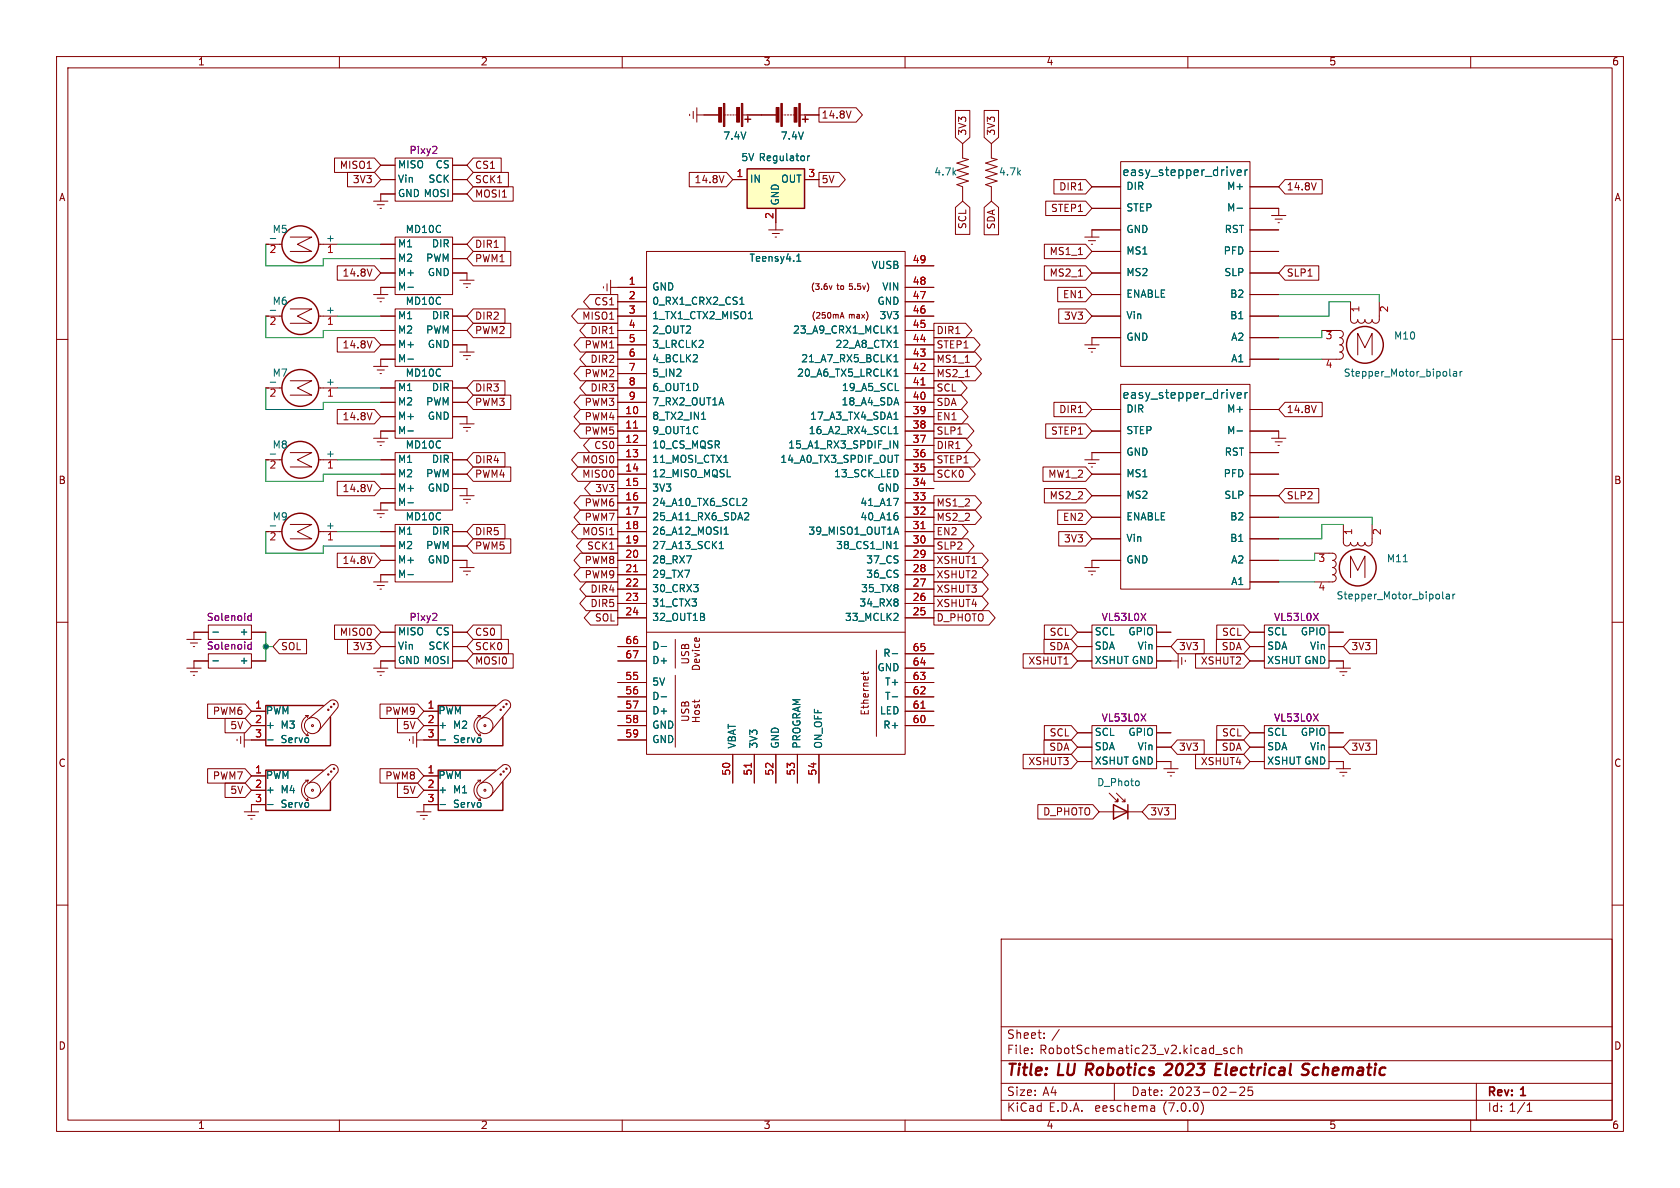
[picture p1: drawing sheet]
<svg xmlns="http://www.w3.org/2000/svg" width="297mm" height="210mm" viewBox="0 0 297 210" stroke-linecap="round" stroke-linejoin="round" font-family="sans-serif">
<g fill="none" stroke="#840000" stroke-width=".18">
<path d="M10 10h277v190h-277zM12 12h273v186h-273zM60 10v2M110 10v2M122.6 19.7v1.3M123.2 19.1v2.5M144.8 19h6.6l1.1 1.3-1.1 1.3h-6.6zM160 10v2M168.9 19.5h2.6v4.8l-1.3 1.1-1.3-1.1zM174 19.5h2.5v4.8l-1.2 1.1-1.3-1.1zM210 10v2M260 10v2"/>
<path d="M59.1 27.9h7.1l1.1 1.3-1.1 1.3h-7.1zM61.4 30.5h4.8l1.1 1.3-1.1 1.2h-4.8zM66 35.6h2.6M66.7 36.2h1.2M67.2 36.8h.2M67.3 31.8h2.5M67.3 29.2h2.5M69.8 27.9h10.2v7.7h-10.2zM69.8 34.3h-2.5v1.3M80 31.8h2.5M80 29.2h2.5M80 34.3h2.5"/>
<path d="M83.7 27.9h4.9v2.6h-4.9l-1.2-1.3zM83.7 30.5h6.2v2.5h-6.2l-1.2-1.2zM83.7 33h7v2.6h-7l-1.2-1.3zM121.9 30.5h6.5l1.1 1.3-1.1 1.2h-6.5zM121.9 20.2v.2M123.2 20.3h3.8M128 31l-.4 1.3M128 20.3h.3M128.5 20.3h.3M129 20.3h.3M129.5 31.8h2.6M129.5 20.3h.3"/>
<path d="M130 20.3h.3M131.3 20.3h5.9M137.2 36.8v3.8M138.2 20.3h.2M138.7 20.3h.2M139.2 20.3h.2M139.7 20.3h.3M140.2 20.3h.3M141.5 20.3h3.3M142.2 31.8h2.6M144.8 30.5h3.5l1.1 1.3-1.1 1.2h-3.5zM168.9 36.7l1.3-1.1 1.3 1.1v4.7h-2.6z"/>
<path d="M170.2 25.4v2.5l1 .3-2 .6 2 .7-2 .6 2 .6-2 .7 2 .6-2 .6 1 .4v2.6M174 36.7l1.3-1.1 1.2 1.1v4.8h-2.5zM175.3 25.4v2.5l1 .3-2.1 .6 2.1 .7-2.1 .6 2.1 .6-2.1 .7 2.1 .6-2.1 .6 1.1 .4v2.6M184.9 35.6h7l1.1 1.2-1.1 1.3h-7zM186.3 31.7h5.6l1.1 1.3-1.1 1.3h-5.6zM193 36.8h5.1M193 33h5.1M198.1 28.6h22.9v36.2h-22.9zM221 36.8h5.1v1.3M221 33h5.1M224.8 38.1h2.5M225.4 38.7h1.3"/>
<path d="M225.9 39.4h.3M227.2 31.7h6.5v2.6h-6.5l-1.1-1.3zM10 60h2M47 55.9h2.8M47 43.2h2.8M51.3 54.6h3.8l-2.5 1.3 2.5 1.3h-3.8M51.3 41.9h3.8l-2.5 1.3 2.5 1.3h-3.8M56.3 55.9h3.4M56.3 43.2h3.4M59.6 59.7h6.6l1.1 1.3-1.1 1.2h-6.6zM59.6 47h6.6l1.1 1.3-1.1 1.2h-6.6zM65.8 47.5l-.5 1.3"/>
<path d="M66 52.1h2.6M66.7 52.7h1.2M67.2 53.3h.2M67.3 58.4h2.5M67.3 55.9h2.5M67.3 43.2h2.5M67.3 48.3h2.5M67.3 45.7h2.5M69.8 41.9h10.2v10.2h-10.2zM69.8 54.6h10.2v10.2h-10.2zM69.8 50.8h-2.5v1.3M80 58.4h2.5"/>
<path d="M80 55.9h2.5M80 48.3h2.5v1.2M80 43.2h2.5M80 45.7h2.5M81.3 49.5h2.5M81.9 50.2h1.3M82.4 50.8h.3M83.7 41.9h5.6v2.6h-5.6l-1.2-1.3zM83.7 54.6h5.6v2.6h-5.6l-1.2-1.3zM83.7 57.1h6.6v2.6h-6.6l-1.2-1.3zM83.7 44.4h6.6v2.6h-6.6l-1.2-1.3zM102.2 54.6h7v2.6h-7l-1.2-1.3z"/>
<path d="M102.6 59.7h6.6v2.5h-6.6l-1.1-1.2zM103.6 57.1h5.6v2.6h-5.6l-1.1-1.3zM104.3 52.1h4.9v2.5h-4.9l-1.1-1.3zM106.7 50.7v.2M107.3 50.2v1.2M107.9 50.8h6.4M107.9 49.5v2.6M109.2 58.4h5.1M109.2 55.9h5.1M109.2 53.3h5.1M114.3 44.5h45.7v88.9h-45.7zM135.9 40.6h2.5"/>
<path d="M136.5 41.3h1.3M137 41.9h.3M147.1 50.5l-.3 .7M148.5 56.3l.4-1.1 .3 1.1M148.6 56h.5M160 58.4h5.1M160 55.9h5.1M160 53.3h5.1M160 50.8h5.1M160 47h5.1M165.1 57.1h5.6l1.1 1.3-1.1 1.3h-5.6zM165.1 59.7h7.1l1.1 1.3-1.1 1.2h-7.1z"/>
<path d="M184.6 47h7.3l1.1 1.3-1.1 1.2h-7.3zM184.6 43.2h7.3l1.1 1.3-1.1 1.2h-7.3zM187 50.8h4.9l1.1 1.3-1.1 1.2h-4.9zM187.2 54.6h4.7l1.1 1.3-1.1 1.3h-4.7zM190.6 48.8h.8M190.6 45h.8M191.8 41.9h2.5M192.4 42.5h1.3M192.9 43.2h.3M193 55.9h5.1M193 52.1h5.1M193 44.5h5.1"/>
<path d="M193 48.3h5.1M198.1 40.6h-5.1v1.3M198.1 59.7h-5.1v1.3M221 55.9h5.1M221 40.6h5.1M221 59.7h5.1M221 52.1h5.1M221 44.5h5.1M221 48.3h5.1M227.2 47h5.9v2.5h-5.9l-1.1-1.2zM233.7 58.4h3.2a.64 .64 0 0 1 .6 .7 .64 .64 0 0 1-.6 .6 .64 .64 0 0 1 .6 .6 .64 .64 0 0 1-.6 .7 .64 .64 0 0 1 .6 .6 .64 .64 0 0 1-.6 .6 .64 .64 0 0 1 .6 .7 .64 .64 0 0 1-.6 .6h-3.2M238.8 53.3v3.2a.64 .64 0 0 0 .6 .6 .64 .64 0 0 0 .6-.6 .64 .64 0 0 0 .7 .6 .64 .64 0 0 0 .6-.6 .64 .64 0 0 0 .6 .6 .64 .64 0 0 0 .7-.6 .64 .64 0 0 0 .6 .6 .64 .64 0 0 0 .6-.6v-3.2"/>
<path d="M285 60h2M47 68.6h2.8M51.3 67.3h3.8l-2.5 1.3 2.5 1.3h-3.8M56.3 68.6h3.4M59.6 72.4h6.6l1.1 1.3-1.1 1.2h-6.6zM65.8 60.2l-.5 1.3M65.8 72.9l-.5 1.3M66 77.5h2.6M66 64.8h2.6M66.7 78.1h1.2M66.7 65.4h1.2M67.2 78.7h.2"/>
<path d="M67.2 66h.2M67.3 73.7h2.5M67.3 71.1h2.5M67.3 68.6h2.5M67.3 61h2.5M69.8 67.3h10.2v10.2h-10.2zM69.8 76.2h-2.5v1.3M69.8 63.5h-2.5v1.3M80 73.7h2.5v1.2M80 71.1h2.5M80 68.6h2.5M80 61h2.5v1.2"/>
<path d="M81.3 62.2h2.5M81.3 74.9h2.5M81.9 62.9h1.3M81.9 75.6h1.3M82.4 76.2h.3M82.4 63.5h.3M83.7 69.8h6.6v2.6h-6.6l-1.2-1.3zM83.7 67.3h5.6v2.6h-5.6l-1.2-1.3zM102.6 72.4h6.6v2.5h-6.6l-1.1-1.2zM102.6 69.8h6.6v2.6h-6.6l-1.1-1.3zM102.6 74.9h6.6v2.6h-6.6l-1.1-1.3zM102.6 64.8h6.6v2.5h-6.6l-1.1-1.3z"/>
<path d="M103.6 67.3h5.6v2.6h-5.6l-1.1-1.3zM103.6 62.2h5.6v2.6h-5.6l-1.1-1.3zM104.3 77.5h4.9v2.5h-4.9l-1.1-1.3zM109.2 73.7h5.1M109.2 76.2h5.1M109.2 78.7h5.1M109.2 71.1h5.1M109.2 68.6h5.1M109.2 66h5.1M109.2 63.5h5.1M109.2 61h5.1M160 73.7h5.1"/>
<path d="M160 76.2h5.1M160 78.7h5.1M160 71.1h5.1M160 68.6h5.1M160 66h5.1M160 63.5h5.1M160 61h5.1M165.1 64.8h7.3l1.1 1.2-1.1 1.3h-7.3zM165.1 62.2h7.3l1.1 1.3-1.1 1.3h-7.3zM165.1 72.4h4.9l1.2 1.3-1.2 1.2h-4.9zM165.1 67.3h4.8l1.1 1.3-1.1 1.3h-4.8zM165.1 69.8h4.8l1.1 1.3-1.1 1.3h-4.8z"/>
<path d="M165.1 74.9h6l1.1 1.3-1.1 1.3h-6zM165.1 77.5h5.6l1.1 1.2-1.1 1.3h-5.6zM184.9 74.9h7l1.1 1.3-1.1 1.3h-7zM186.3 71.1h5.6l1.1 1.3-1.1 1.3h-5.6zM191.8 61h2.5M192.4 61.6h1.3M192.9 62.2h.3M193 76.2h5.1M193 72.4h5.1M198.1 67.9h22.9v36.2h-22.9zM221 76.2h5.1v1.3M221 63.5h5.1"/>
<path d="M221 72.4h5.1M224.8 77.5h2.5M225.4 78.1h1.3M225.9 78.7h.3M227.2 71.1h6.5v2.6h-6.5l-1.1-1.3zM240 62.7v-3.8l1.3 2.6 1.3-2.6v3.8M47 81.3h2.8M47 94h2.8M51.3 80h3.8l-2.5 1.3 2.5 1.3h-3.8M51.3 92.7h3.8l-2.5 1.3 2.5 1.3h-3.8M56.3 81.3h3.4M56.3 94h3.4"/>
<path d="M59.6 85.1h6.6l1.1 1.3-1.1 1.2h-6.6zM59.6 97.8h6.6l1.1 1.3-1.1 1.2h-6.6zM65.8 85.6l-.5 1.3M65.8 98.3l-.5 1.3M66 90.2h2.6M66.7 90.8h1.2M67.2 91.4h.2M67.3 81.3h2.5M67.3 83.8h2.5M67.3 86.4h2.5M67.3 94h2.5M67.3 96.5h2.5"/>
<path d="M67.3 99.1h2.5M69.8 80h10.2v10.2h-10.2zM69.8 92.7h10.2v10.2h-10.2zM69.8 88.9h-2.5v1.3M80 81.3h2.5M80 83.8h2.5M80 86.4h2.5v1.2M80 94h2.5M80 96.5h2.5M80 99.1h2.5v1.2M81.3 87.6h2.5M81.9 88.3h1.3"/>
<path d="M82.4 88.9h.3M83.7 82.5h6.6v2.6h-6.6l-1.2-1.3zM83.7 95.2h6.6v2.6h-6.6l-1.2-1.3zM83.7 92.7h5.6v2.6h-5.6l-1.2-1.3zM83.7 80h5.6v2.6h-5.6l-1.2-1.3zM102.2 80h7v2.6h-7l-1.2-1.3zM102.2 82.5h7v2.6h-7l-1.2-1.3zM102.2 92.7h7v2.6h-7l-1.2-1.3zM102.6 90.2h6.6v2.5h-6.6l-1.1-1.3zM102.6 87.6h6.6v2.6h-6.6l-1.1-1.3zM102.6 97.8h6.6v2.5h-6.6l-1.1-1.2zM103 95.2h6.2v2.6h-6.2l-1.1-1.3z"/>
<path d="M104.5 85.1h4.7v2.5h-4.7l-1.2-1.2zM109.2 81.3h5.1M109.2 83.8h5.1M109.2 86.4h5.1M109.2 88.9h5.1M109.2 91.4h5.1M109.2 94h5.1M109.2 96.5h5.1M109.2 99.1h5.1M160 81.3h5.1M160 83.8h5.1M160 86.4h5.1"/>
<path d="M160 88.9h5.1M160 91.4h5.1M160 94h5.1M160 96.5h5.1M160 99.1h5.1M165.1 90.2h7.3l1.1 1.2-1.1 1.3h-7.3zM165.1 92.7h4.9l1.2 1.3-1.2 1.3h-4.9zM165.1 95.2h6l1.1 1.3-1.1 1.3h-6zM165.1 97.8h8.5l1.1 1.3-1.1 1.2h-8.5zM165.1 82.5h6.2l1.1 1.3-1.1 1.3h-6.2zM165.1 80h7.1l1.1 1.3-1.1 1.3h-7.1zM165.1 87.6h7.3l1.1 1.3-1.1 1.3h-7.3z"/>
<path d="M184.4 82.5h7.5l1.1 1.3-1.1 1.3h-7.5zM184.6 86.4h7.3l1.1 1.2-1.1 1.3h-7.3zM187 90.2h4.9l1.1 1.2-1.1 1.3h-4.9zM187.2 94h4.7l1.1 1.3-1.1 1.2h-4.7zM191.8 81.3h2.5M192.4 81.9h1.3M192.9 82.6h.3M193 83.8h5.1M193 91.4h5.1M193 95.3h5.1M193 87.6h5.1M198.1 99.1h-5.1v1.2"/>
<path d="M198.1 80h-5.1v1.3M221 83.8h5.1M221 91.4h5.1M221 99.1h5.1M221 95.3h5.1M221 80h5.1M221 87.6h5.1M227.2 86.4h5.9v2.5h-5.9l-1.1-1.3zM232.4 97.8h3.2a.64 .64 0 0 1 .6 .6 .64 .64 0 0 1-.6 .7 .64 .64 0 0 1 .6 .6 .64 .64 0 0 1-.6 .6 .64 .64 0 0 1 .6 .7 .64 .64 0 0 1-.6 .6 .64 .64 0 0 1 .6 .6 .64 .64 0 0 1-.6 .7h-3.2M237.5 92.7v3.2a.64 .64 0 0 0 .6 .6 .64 .64 0 0 0 .7-.6 .64 .64 0 0 0 .6 .6 .64 .64 0 0 0 .6-.6 .64 .64 0 0 0 .7 .6 .64 .64 0 0 0 .6-.6 .64 .64 0 0 0 .6 .6 .64 .64 0 0 0 .7-.6v-3.2M10 110h2M33 118.1h2.6"/>
<path d="M33 113h2.6M33.7 118.7h1.2M33.7 113.7h1.2M34.2 119.4h.2M34.2 114.3h.2M36.8 110.5h7.6v2.5h-7.6zM36.8 115.6h7.6v2.5h-7.6zM36.8 111.8h-2.5v1.2M36.8 116.8h-2.5v1.3M44.4 116.8h2.6M44.4 111.8h2.6M49.4 113h4.8v2.6h-4.8l-1.1-1.3z"/>
<path d="M59.1 110.5h7.1l1.1 1.3-1.1 1.2h-7.1zM61.4 113h4.8l1.1 1.3-1.1 1.3h-4.8zM66 118.1h2.6M66 102.9h2.6M66.7 118.7h1.2M66.7 103.5h1.2M67.2 119.4h.2M67.2 104.1h.2M67.3 114.3h2.5M67.3 111.8h2.5M69.8 110.5h10.2v7.6h-10.2zM69.8 116.8h-2.5v1.3"/>
<path d="M69.8 101.6h-2.5v1.3M80 114.3h2.5M80 116.8h2.5M80 111.8h2.5M81.3 100.3h2.5M81.9 101h1.3M82.4 101.6h.3M83.7 115.6h7v2.5h-7l-1.2-1.3zM83.7 110.5h4.9v2.5h-4.9l-1.2-1.2zM83.7 113h6.2v2.6h-6.2l-1.2-1.3zM102.6 100.3h6.6v2.6h-6.6l-1.1-1.3zM103.6 102.9h5.6v2.5h-5.6l-1.1-1.3z"/>
<path d="M103.6 105.4h5.6v2.6h-5.6l-1.1-1.3zM104.4 107.9h4.8v2.6h-4.8l-1.1-1.3zM109.2 114.3h5.1M109.2 116.8h5.1M109.2 101.6h5.1M109.2 104.1h5.1M109.2 106.7h5.1M109.2 109.2h5.1M114.3 111.8h45.7M119.4 113v5.1M119.4 119.4v12.7M152.7 118.7v.5"/>
<path d="M153.5 118.7l-.2 .3h-1.1M154.9 114.9v15.3M160 118.1h5.1M160 101.6h5.1M160 104.1h5.1M160 106.7h5.1M160 109.2h5.1M160 115.6h5.1M165.1 105.4h8.5l1.1 1.3-1.1 1.3h-8.5zM165.1 100.3h8.5l1.1 1.3-1.1 1.3h-8.5zM165.1 102.9h8.5l1.1 1.2-1.1 1.3h-8.5zM165.1 107.9h9.7l1.1 1.3-1.1 1.3h-9.7z"/>
<path d="M180.9 115.6h8.5l1.1 1.2-1.1 1.3h-8.5zM184.6 113h4.8l1.1 1.3-1.1 1.3h-4.8zM184.6 110.5h4.8l1.1 1.3-1.1 1.2h-4.8zM190.5 114.3h2.5M190.5 116.8h2.5M190.5 111.8h2.5M191.8 100.3h2.5M192.4 101h1.3M192.9 101.6h.3M193 110.5h11.5v7.6h-11.5zM204.5 114.3h2.5M204.5 116.8h3.8"/>
<path d="M204.5 111.8h2.5M208.1 113h4.8v2.6h-4.8l-1.1-1.3zM208.3 115.6v2.5M208.9 116.2v1.3M209.5 116.7v.3M211.4 115.6h8.5l1.1 1.2-1.1 1.3h-8.5zM215 113h4.9l1.1 1.3-1.1 1.3h-4.9zM215.1 110.5h4.8l1.1 1.3-1.1 1.2h-4.8zM221 114.3h2.5M221 116.8h2.5M221 111.8h2.5M221 102.9h5.1"/>
<path d="M223.5 110.5h11.4v7.6h-11.4zM234.9 116.8h2.6v1.3M234.9 114.3h2.6M234.9 111.8h2.6M236.2 118.1h2.6M236.9 118.7h1.2M237.4 119.4h.2M238.6 113h4.8v2.6h-4.8l-1.1-1.3zM238.8 102.1v-3.8l1.2 2.5 1.3-2.5v3.8M285 110h2M36.7 124.5h6.6l1.1 1.2-1.1 1.3h-6.6zM36.7 135.9h6.6l1.1 1.3-1.1 1.2h-6.6z"/>
<path d="M39.8 127h3.5l1.1 1.3-1.1 1.2h-3.5zM39.8 138.4h3.5l1.1 1.3-1.1 1.3h-3.5zM41.9 130.7v.2M42.5 130.2v1.2M43.2 130.8h3.8M43.2 129.5v2.6M44.4 125.7h2.6M44.4 128.3h2.6M44.4 137.2h2.6M44.4 139.7h2.6M54 126.5h.5M54 137.9h.5"/>
<path d="M54.5 126.5a1.93 1.93 0 0 0-1.2 1.8 1.93 1.93 0 0 0 1.2 1.7l-.1-.3M54.5 137.9a1.93 1.93 0 0 0-1.2 1.8 1.93 1.93 0 0 0 1.2 1.8l-.1-.4M54.5 126.5l-.1 .4M54.5 137.9l-.1 .4M54.6 127l3.8-3.2a.94 .94 0 0 1 1.1 .2 .94 .94 0 0 1 .2 1.1l-3.4 4.2M54.6 138.4l3.8-3.1a.94 .94 0 0 1 1.1 .1 .94 .94 0 0 1 .2 1.1l-3.4 4.2M67.2 135.9h6.6l1.1 1.3-1.1 1.2h-6.6zM67.2 124.5h6.6l1.1 1.2-1.1 1.3h-6.6zM70.3 127h3.5l1.1 1.3-1.1 1.2h-3.5zM70.3 138.4h3.5l1.1 1.3-1.1 1.3h-3.5zM72.4 130.7v.2M73 130.2v1.2"/>
<path d="M73.7 130.8h3.8M73.7 129.5v2.6M74.9 125.7h2.6M74.9 128.3h2.6M74.9 137.2h2.6M74.9 139.7h2.6M84.5 126.5h.5M84.5 137.9h.5M85 137.9a1.93 1.93 0 0 0-1.2 1.8 1.93 1.93 0 0 0 1.2 1.8l-.2-.4M85 126.5a1.93 1.93 0 0 0-1.2 1.8 1.93 1.93 0 0 0 1.2 1.7l-.2-.3M85 137.9l-.2 .4M85 126.5l-.2 .4"/>
<path d="M85.1 138.4l3.8-3.1a.94 .94 0 0 1 1.1 .1 .94 .94 0 0 1 .2 1.1l-3.5 4.2M85.1 127l3.8-3.2a.94 .94 0 0 1 1.1 .2 .94 .94 0 0 1 .2 1.1l-3.5 4.2M109.2 125.7h5.1M109.2 128.3h5.1M109.2 130.8h5.1M109.2 120.7h5.1M109.2 123.2h5.1M129.5 133.4v5M133.3 133.4v5M137.2 133.4v5M141 133.4v5M144.8 133.4v5"/>
<path d="M160 125.7h5.1M160 128.3h5.1M160 120.7h5.1M160 123.2h5.1M180.9 133.3h8.5l1.1 1.3-1.1 1.3h-8.5zM184.6 130.8h4.8l1.1 1.3-1.1 1.3h-4.8zM184.6 128.3h4.8l1.1 1.2-1.1 1.3h-4.8zM190.5 134.6h2.5M190.5 129.5h2.5M190.5 132.1h2.5M193 128.3h11.5v7.6h-11.5zM204.5 134.6h2.5v1.3"/>
<path d="M204.5 129.5h2.5M204.5 132.1h2.5M205.7 135.9h2.6M206.4 136.5h1.2M206.9 137.2h.2M208.1 130.8h4.8v2.6h-4.8l-1.1-1.3zM211.4 133.3h8.5l1.1 1.3-1.1 1.3h-8.5zM215 130.8h4.9l1.1 1.3-1.1 1.3h-4.9zM215.1 128.3h4.8l1.1 1.2-1.1 1.3h-4.8zM221 134.6h2.5M221 129.5h2.5M221 132.1h2.5"/>
<path d="M223.5 128.3h11.4v7.6h-11.4zM234.9 134.6h2.6v1.3M234.9 129.5h2.6M234.9 132.1h2.6M236.2 135.9h2.6M236.9 136.5h1.2M237.4 137.2h.2M238.6 130.8h4.8v2.6h-4.8l-1.1-1.3zM10 160h2M43.2 143.5h2.5M43.8 144.1h1.3M44.3 144.8h.3"/>
<path d="M47 142.2h-2.6v1.3M73.7 143.5h2.5M74.3 144.1h1.3M74.8 144.8h.3M77.5 142.2h-2.6v1.3M183.5 142.2h9.7l1.1 1.3-1.1 1.3h-9.7zM194.3 143.5h7.6M196.1 140.2l1.5 1.5v-.5v.5h-.5M197.4 140.2l1.5 1.5v-.5M198.4 141.7h.5M203 142.2h4.8v2.6h-4.8l-1.1-1.3zM285 160h2"/>
<path d="M177 166h108v32h-108zM60 198v2M110 198v2M160 198v2M177 194.5h108M177 191.5h108M177 187.5h108M177 181.5h108M182.4 186.1v.2M182.4 185.3v.2M184.6 183.4v.2M184.6 182.6v.2"/>
<path d="M197 191.5v3M203.9 195.5l.2 .2v.8M204.1 196.4l-.5 .1M204.1 195.8l-.5 .1M210 198v2M212.4 194.8a1.74 1.74 0 0 1-.1 2.2M214.9 186.4h1.1M216.9 185.3h-.4l-.2 .2 .1 .2 .5 .1v.4h-.6M217.4 193.1h1.1M218.3 185.3h-.5l-.3 .2v.5l.2 .2h.6M218.9 185.4l.2-.1h.4v1M218.9 184.8v1.5"/>
<path d="M219.2 192.3l.6-.1 .2 .1v.3l-.9 1.1h.9M221.4 192.2h-.7l-.1 .7 .2-.2 .5 .1 .2 .2-.1 .5-.2 .2-.6-.2M260 198v2M261 191.5v6.5M270 196.5h.8M270 195.4l.4-.4v1.5"/>
<circle cx="55.2" cy="128.3" r=".18"/>
<circle cx="55.2" cy="139.7" r=".18"/>
<circle cx="55.2" cy="139.7" r="1.42"/>
<circle cx="55.2" cy="128.3" r="1.42"/>
<circle cx="58" cy="136.9" r=".13"/>
<circle cx="58" cy="125.5" r=".13"/>
<circle cx="58.5" cy="136.4" r=".13"/>
<circle cx="58.5" cy="125" r=".13"/>
<circle cx="59.1" cy="135.9" r=".13"/>
<circle cx="59.1" cy="124.5" r=".13"/>
<circle cx="85.7" cy="128.3" r=".18"/>
<circle cx="85.7" cy="139.7" r=".18"/>
<circle cx="85.7" cy="139.7" r="1.42"/>
<circle cx="85.7" cy="128.3" r="1.42"/>
<circle cx="88.5" cy="136.9" r=".13"/>
<circle cx="88.5" cy="125.5" r=".13"/>
<circle cx="89" cy="136.4" r=".13"/>
<circle cx="89" cy="125" r=".13"/>
<circle cx="89.5" cy="135.9" r=".13"/>
<circle cx="89.5" cy="124.5" r=".13"/>
</g>
<path d="M206.4 188l-.3 .2M207.1 188.9l-1.3 1.1h1.2M214.9 189h.7M216 188h-.9l-.3 2h1M230.3 188.6l.1 .3 .6 .2a.49 .49 0 0 1 .3 .5 .49 .49 0 0 1-.4 .4l-.8-.1M231.5 188.1a.85 .85 0 0 0-1.1 .1l-.1 .2" fill="none" stroke="#840000" stroke-width=".4"/>
<path d="M132.1 29.8h10.1v7h-10.1z" fill="#ffffc2" stroke="#ffffc2" stroke-width=".18"/>
<g fill="none" stroke="#840000" stroke-width=".25">
<path d="M131.7 21.1h1M132.1 29.8h10.1v7h-10.1zM132.2 20.6v1M141.9 21.1h1M142.4 20.6v1M57.1 124.7h-10.1v7.1h11.4v-5.1M57.1 136.1h-10.1v7.2h11.4v-5.1M87.6 136.1h-10.1v7.2h11.4v-5.1M87.6 124.7h-10.1v7.1h11.4v-5.1M196.8 142.2l2.6 1.3-2.6 1.3zM199.4 142.2v2.6"/>
<circle cx="53.1" cy="43.2" r="3.3"/>
<circle cx="53.1" cy="55.9" r="3.3"/>
<circle cx="53.1" cy="68.6" r="3.3"/>
<circle cx="241.3" cy="61" r="3.3"/>
<circle cx="53.1" cy="81.3" r="3.3"/>
<circle cx="53.1" cy="94" r="3.3"/>
<circle cx="240" cy="100.3" r="3.3"/>
</g>
<g fill="none" stroke="#006464" stroke-width=".18">
<path d="M142.8 27.6v.8M143.1 27.6l-.3 .2M218.7 36.8h1M218.7 30.5l.8-.1-.1-.3-.5-.1-.2 .2 .1 .8h.6M220.1 30v1M220.5 30l-.2 .1-.2 .2M47.8 54.9h.9M47.8 42.2h.9M72.1 50.8h1M130.8 53.8h.7M131 52.7l.2-.2v1.3M132.3 56.3h.7"/>
<path d="M140.8 46.2h.8M140.8 45.3l.4-.4v1.3M158 58l.4-.4v1.3M158 58.9h.8M47.8 67.6h.9M72.1 76.2h1M72.1 63.5h1M124 74.1h.8M158 77.9l.7 1.3v-1.3M158 74.1h.8M158 63.1l.4-.4v1.3M158 65.6l.4-.4v1.3"/>
<path d="M158 75.8l.4-.4v1.3M158 76.7h.8M158 66.5h.8M158 64h.8M158 61.4h.8M158.3 73l.1-.1v1.2M158.3 69h.6M218.7 76.2h1M218.7 69.9l.8-.1-.1-.3-.5-.1-.2 .2 .1 .7h.6M220.1 69.4v1M220.5 69.4l-.2 .1-.2 .2M256.3 65.2v1.1l.2 .2"/>
<path d="M257 65.7h.5v.8M257.5 66h-.4l-.2 .2 .2 .3 .4-.1M258.1 65.7v.8M258.5 65.7l-.4 .2M47.8 80.3h.9M47.8 93h.9M72.1 88.9h1M127.2 97h.7M127.2 96.1l.3-.4v1.3M128 81.7h.7M128 94.4h.7M128.1 93.5l.3-.3v1.2"/>
<path d="M131.5 88.1l.4 .1 .1 .3-.8 .9h.8M131.8 90.6l.4 .1 .2 .3-.8 .9h.8M158 88.1h.8l-.5 1.3M158 97h.8M158 96.1l.4-.4v1.3M158.2 94.1h.6M158.2 80.5h.7M158.4 90.6h.2M158.5 93.2l.4 1.2M158.5 91.1l.3 .3v.3l-.3 .2M37.6 111.7h1M37.6 116.8h1"/>
<path d="M72.1 101.6h1M116.9 114.3h1M157.7 115.6h1M158.6 108.5l.2 .2-.1 .3-.7 .7h.8M158.7 106v.3M158.7 106.5v.5M255 104.6v1.1l.2 .2M255.7 105.1h.5v.8M256.2 105.3l-.4 .1-.2 .2 .2 .3 .4-.1M256.9 105v.9M257.2 105l-.3 .3M47.3 130.8h1"/>
<path d="M77.8 130.8h1M116.9 123.2h1M157.7 123.2h1M201.3 138.1l.1 .2-.1 .5M47.3 142.2h1M77.8 142.2h1"/>
</g>
<g fill="none" stroke="#840084" stroke-width=".18">
<path d="M76.4 27.1h.8M77.2 26v.4M43.9 109.6l.2 .1 .3-.1M43.9 114.6l.2 .2 .3-.1M44.4 108.4v1.3M44.4 113.5v1.3M44.4 108.9l-.3-.1-.2 .2M44.4 114l-.3-.1-.2 .1M76.4 109.7h.8M77.2 108.5v.5M201.7 108.4l.9 1.3M202.6 108.4l-.9 1.3"/>
<path d="M232.2 108.4l.8 1.3M233 108.4l-.8 1.3M201.7 126.2l.9 1.3M202.6 126.2l-.9 1.3M232.2 126.2l.8 1.3M233 126.2l-.8 1.3"/>
</g>
<path d="M112 75.7h.7M162.8 68h.7M162.8 93.4h.7M112 101.1h.7M132.8 134.9v.7M162.8 125.2h.7" fill="none" stroke="#a90000" stroke-width=".18"/>
<g fill="#840000" stroke="#840000" stroke-width=".18">
<path d="M138 18.3h.3v4.1h-.3z"/>
<path d="M141.2 18.3h.3v4.1h-.3z"/>
<path d="M137.2 19h.5v2.6h-.5z"/>
<path d="M140.4 19h.5v2.6h-.5z"/>
<path d="M127.9 18.3h.2v4.1h-.2z"/>
<path d="M131.1 18.3h.2v4.1h-.2z"/>
<path d="M127.1 19h.5v2.6h-.5z"/>
<path d="M130.2 19h.5v2.6h-.5z"/>
</g>
<g fill="none" stroke="#009600" stroke-width=".18">
<path d="M47 55.9v3.8h10.1v-1.3h10.2M47 43.2v3.8h10.1v-1.3h10.2M59.7 55.9h7.6M59.7 43.2h7.6M226.1 52.1h17.7v1.2M233.7 58.4v1.3h-7.6M238.8 53.3h-3.9v2.6h-8.8M47 68.6v3.8h10.1v-1.3h10.2M59.7 68.6h7.6M226.1 63.5h7.6M47 81.3v3.8h10.1v-1.3h10.2M47 94v3.8h10.1v-1.3h10.2"/>
<path d="M59.7 81.3h7.6M59.7 94h7.6M226.1 91.4h16.5v1.3M232.4 97.8v1.3h-6.3M237.5 92.7h-3.8v2.6h-7.6M47 114.3h1.3M47 111.8v5M226.1 102.9h6.3"/>
</g>
<circle cx="47" cy="114.3" r=".46" fill="#009600" stroke="#009600" stroke-width=".18"/>
<g font-size="2.8" fill="#840000">
<text x="178" y="190.8">Title:</text>
<text x="187.1" y="190.8">LU Robotics</text>
<text x="207.3" y="190.8">2023</text>
<text x="216.7" y="190.8">Electrical</text>
<text x="232.7" y="190.8">Schematic</text>
</g>
<g font-size="2.1" fill="#006464">
<text x="198.4" y="31.4">easy_stepper_driver</text>
<text x="198.4" y="70.8">easy_stepper_driver</text>
</g>
<g font-size="2.1" fill="#840000">
<text x="178" y="183.9">Sheet:</text>
<text x="185.9" y="183.9">/</text>
<text x="178" y="186.6">File:</text>
<text x="183.8" y="186.6">RobotSchematic23_v2.kicad_sch</text>
<text x="178" y="196.8">KiCad</text>
<text x="178" y="194">Size:</text>
<text x="184.3" y="194">A4</text>
<text x="185.4" y="196.8">E.D.A.</text>
<text x="193.7" y="196.8">eeschema</text>
<text x="200" y="194">Date:</text>
<text x="205.7" y="196.8">(7.0.0)</text>
<text x="206.7" y="194">2023-02-25</text>
<text x="263" y="194.2">Rev:</text>
<text x="263" y="196.8">Id: 1/1</text>
<text x="269" y="194.2">1</text>
</g>
<g font-size="1.8" fill="#840000">
<text x="35" y="11.8">1</text>
<text x="85" y="11.8">2</text>
<text x="135" y="11.8">3</text>
<text x="185" y="11.8">4</text>
<text x="235" y="11.8">5</text>
<text x="285" y="11.8">6</text>
<text x="145.3" y="21.2">14.8V</text>
<text x="171.1" y="24" transform="rotate(-90 171.1 24)">3V3</text>
<text x="176.2" y="24" transform="rotate(-90 176.2 24)">3V3</text>
<text x="10.4" y="35.8">A</text>
<text x="59.9" y="30.1">MISO1</text>
<text x="62.2" y="32.7">3V3</text>
<text x="84" y="30.1">CS1</text>
<text x="84" y="32.7">SCK1</text>
<text x="84" y="35.2">MOSI1</text>
<text x="122.7" y="32.7">14.8V</text>
<text x="145.3" y="32.7">5V</text>
<text x="187.1" y="33.9">DIR1</text>
<text x="227.5" y="33.9">14.8V</text>
<text x="285.4" y="35.8">A</text>
<text x="171.1" y="40.6" transform="rotate(-90 171.1 40.6)">SCL</text>
<text x="176.2" y="40.7" transform="rotate(-90 176.2 40.7)">SDA</text>
<text x="185.7" y="37.7">STEP1</text>
<text x="84" y="44.1">DIR1</text>
<text x="84" y="46.6">PWM1</text>
<text x="185.4" y="45.4">MS1_1</text>
<text x="60.4" y="49.2">14.8V</text>
<text x="185.4" y="49.2">MS2_1</text>
<text x="187.8" y="53">EN1</text>
<text x="227.5" y="49.2">SLP1</text>
<text x="84" y="56.8">DIR2</text>
<text x="84" y="59.3">PWM2</text>
<text x="102.8" y="56.8">MISO1</text>
<text x="104.3" y="59.3">DIR1</text>
<text x="104.9" y="54.3">CS1</text>
<text x="165.6" y="59.3">DIR1</text>
<text x="188" y="56.8">3V3</text>
<text x="60.4" y="61.9">14.8V</text>
<text x="103.2" y="61.9">PWM1</text>
<text x="104.3" y="64.4">DIR2</text>
<text x="165.6" y="64.4">MS1_1</text>
<text x="165.6" y="61.9">STEP1</text>
<text x="84" y="69.5">DIR3</text>
<text x="103.2" y="67">PWM2</text>
<text x="104.3" y="69.5">DIR3</text>
<text x="165.6" y="67">MS2_1</text>
<text x="165.6" y="69.5">SCL</text>
<text x="60.4" y="74.6">14.8V</text>
<text x="84" y="72">PWM3</text>
<text x="103.2" y="74.6">PWM4</text>
<text x="103.2" y="72">PWM3</text>
<text x="103.2" y="77.1">PWM5</text>
<text x="165.6" y="74.6">EN1</text>
<text x="165.6" y="72">SDA</text>
<text x="165.6" y="77.1">SLP1</text>
<text x="185.7" y="77.1">STEP1</text>
<text x="187.1" y="73.3">DIR1</text>
<text x="227.5" y="73.3">14.8V</text>
<text x="84" y="82.2">DIR4</text>
<text x="102.8" y="82.2">MOSI0</text>
<text x="104.9" y="79.7">CS0</text>
<text x="165.6" y="79.7">DIR1</text>
<text x="165.6" y="82.2">STEP1</text>
<text x="10.3" y="85.8">B</text>
<text x="60.4" y="87.3">14.8V</text>
<text x="84" y="84.7">PWM4</text>
<text x="102.8" y="84.7">MISO0</text>
<text x="103.2" y="89.8">PWM6</text>
<text x="105.1" y="87.3">3V3</text>
<text x="165.6" y="84.7">SCK0</text>
<text x="165.6" y="89.8">MS1_2</text>
<text x="185.2" y="84.7">MW1_2</text>
<text x="185.4" y="88.5">MS2_2</text>
<text x="227.5" y="88.5">SLP2</text>
<text x="285.3" y="85.8">B</text>
<text x="84" y="94.9">DIR5</text>
<text x="102.8" y="94.9">MOSI1</text>
<text x="103.2" y="92.4">PWM7</text>
<text x="165.6" y="92.4">MS2_2</text>
<text x="165.6" y="94.9">EN2</text>
<text x="187.8" y="92.4">EN2</text>
<text x="60.4" y="100">14.8V</text>
<text x="84" y="97.4">PWM5</text>
<text x="103.2" y="100">PWM8</text>
<text x="103.7" y="97.4">SCK1</text>
<text x="165.6" y="97.4">SLP2</text>
<text x="165.6" y="100">XSHUT1</text>
<text x="188" y="96.2">3V3</text>
<text x="103.2" y="102.5">PWM9</text>
<text x="104.3" y="105.1">DIR4</text>
<text x="104.3" y="107.6">DIR5</text>
<text x="165.6" y="107.6">XSHUT4</text>
<text x="165.6" y="102.5">XSHUT2</text>
<text x="165.6" y="105.1">XSHUT3</text>
<text x="59.9" y="112.7">MISO0</text>
<text x="84" y="112.7">CS0</text>
<text x="105" y="110.1">SOL</text>
<text x="165.6" y="110.1">D_PHOTO</text>
<text x="185.4" y="112.7">SCL</text>
<text x="215.9" y="112.7">SCL</text>
<text x="49.7" y="115.2">SOL</text>
<text x="62.2" y="115.2">3V3</text>
<text x="84" y="117.8">MOSI0</text>
<text x="84" y="115.2">SCK0</text>
<text x="122.1" y="117.5" transform="rotate(-90 122.1 117.5)">USB</text>
<text x="124" y="118.7" transform="rotate(-90 124 118.7)">Device</text>
<text x="181.7" y="117.8">XSHUT1</text>
<text x="185.4" y="115.2">SDA</text>
<text x="208.4" y="115.2">3V3</text>
<text x="212.2" y="117.8">XSHUT2</text>
<text x="215.9" y="115.2">SDA</text>
<text x="238.9" y="115.2">3V3</text>
<text x="37.5" y="126.6">PWM6</text>
<text x="40.6" y="129.2">5V</text>
<text x="68" y="126.6">PWM9</text>
<text x="71.1" y="129.2">5V</text>
<text x="122.1" y="127.7" transform="rotate(-90 122.1 127.7)">USB</text>
<text x="124" y="127.9" transform="rotate(-90 124 127.9)">Host</text>
<text x="153.9" y="126.6" transform="rotate(-90 153.9 126.6)">Ethernet</text>
<text x="185.4" y="130.5">SCL</text>
<text x="215.9" y="130.5">SCL</text>
<text x="10.3" y="135.8">C</text>
<text x="181.7" y="135.5">XSHUT3</text>
<text x="185.4" y="133">SDA</text>
<text x="208.4" y="133">3V3</text>
<text x="212.2" y="135.5">XSHUT4</text>
<text x="215.9" y="133">SDA</text>
<text x="238.9" y="133">3V3</text>
<text x="285.3" y="135.8">C</text>
<text x="37.5" y="138.1">PWM7</text>
<text x="40.6" y="140.6">5V</text>
<text x="68" y="138.1">PWM8</text>
<text x="71.1" y="140.6">5V</text>
<text x="184.3" y="144.4">D_PHOTO</text>
<text x="203.4" y="144.4">3V3</text>
<text x="10.3" y="185.8">D</text>
<text x="285.3" y="185.8">D</text>
<text x="35" y="199.8">1</text>
<text x="85" y="199.8">2</text>
<text x="135" y="199.8">3</text>
<text x="185" y="199.8">4</text>
<text x="235" y="199.8">5</text>
<text x="285" y="199.8">6</text>
</g>
<g font-size="1.8" fill="#840084">
<text x="72.3" y="27.5">Pixy2</text>
<text x="36.5" y="110">Solenoid</text>
<text x="72.3" y="110">Pixy2</text>
<text x="194.7" y="110">VL53L0X</text>
<text x="225.2" y="110">VL53L0X</text>
<text x="36.5" y="115.1">Solenoid</text>
<text x="194.7" y="127.8">VL53L0X</text>
<text x="225.2" y="127.8">VL53L0X</text>
</g>
<g font-size="1.8" fill="#006464">
<text x="127.8" y="25">7.4V</text>
<text x="131" y="28.8">5V Regulator</text>
<text x="138" y="25">7.4V</text>
<text x="70.4" y="35.1">GND MOSI</text>
<text x="70.4" y="30">MISO</text>
<text x="70.4" y="32.6">Vin</text>
<text x="75.6" y="32.6">SCK</text>
<text x="76.9" y="30">CS</text>
<text x="132.6" y="32.6">IN</text>
<text x="138" y="32.6">OUT</text>
<text x="165.1" y="31.3">4.7k</text>
<text x="176.5" y="31.3">4.7k</text>
<text x="199.1" y="33.8">DIR</text>
<text x="216.8" y="33.8">M+</text>
<text x="48.1" y="41.5">M5</text>
<text x="71.7" y="41.5">MD10C</text>
<text x="138" y="36.3" transform="rotate(-90 138 36.3)">GND</text>
<text x="199.1" y="41.5">GND</text>
<text x="199.1" y="37.7">STEP</text>
<text x="216.4" y="41.5">RST</text>
<text x="216.8" y="37.7">M-</text>
<text x="57.6" y="42.9">+</text>
<text x="70.4" y="44">M1</text>
<text x="70.4" y="46.5">M2</text>
<text x="75.2" y="46.5">PWM</text>
<text x="76.2" y="44">DIR</text>
<text x="132.4" y="46.5">Teensy4.1</text>
<text x="154" y="47.8">VUSB</text>
<text x="199.1" y="45.3">MS1</text>
<text x="216.2" y="45.3">PFD</text>
<text x="70.4" y="49.1">M+</text>
<text x="70.4" y="51.6">M-</text>
<text x="75.5" y="49.1">GND</text>
<text x="115.3" y="51.6">GND</text>
<text x="155.9" y="51.6">VIN</text>
<text x="199.1" y="52.9">ENABLE</text>
<text x="199.1" y="49.1">MS2</text>
<text x="216.3" y="49.1">SLP</text>
<text x="217.4" y="52.9">B2</text>
<text x="48.1" y="54.2">M6</text>
<text x="57.6" y="55.6">+</text>
<text x="70.4" y="56.7">M1</text>
<text x="70.4" y="59.2">M2</text>
<text x="71.7" y="54.2">MD10C</text>
<text x="75.2" y="59.2">PWM</text>
<text x="76.2" y="56.7">DIR</text>
<text x="115.3" y="54.2">0_RX1_CRX2_CS1</text>
<text x="115.3" y="56.7">1_TX1_CTX2_MISO1</text>
<text x="115.3" y="59.2">2_OUT2</text>
<text x="140.1" y="59.2">23_A9_CRX1_MCLK1</text>
<text x="155" y="54.2">GND</text>
<text x="155.4" y="56.7">3V3</text>
<text x="199.1" y="56.7">Vin</text>
<text x="217.4" y="56.7">B1</text>
<text x="70.4" y="61.8">M+</text>
<text x="70.4" y="64.3">M-</text>
<text x="75.5" y="61.8">GND</text>
<text x="115.3" y="61.8">3_LRCLK2</text>
<text x="115.3" y="64.3">4_BCLK2</text>
<text x="141.5" y="64.3">21_A7_RX5_BCLK1</text>
<text x="147.6" y="61.8">22_A8_CTX1</text>
<text x="199.1" y="60.5">GND</text>
<text x="217.5" y="64.3">A1</text>
<text x="217.5" y="60.5">A2</text>
<text x="246.4" y="60.3">M10</text>
<text x="48.1" y="66.9">M7</text>
<text x="57.6" y="68.3">+</text>
<text x="70.4" y="69.4">M1</text>
<text x="70.4" y="71.9">M2</text>
<text x="71.7" y="66.9">MD10C</text>
<text x="75.2" y="71.9">PWM</text>
<text x="76.2" y="69.4">DIR</text>
<text x="115.3" y="66.9">5_IN2</text>
<text x="115.3" y="69.4">6_OUT1D</text>
<text x="115.3" y="71.9">7_RX2_OUT1A</text>
<text x="140.8" y="66.9">20_A6_TX5_LRCLK1</text>
<text x="148.7" y="71.9">18_A4_SDA</text>
<text x="148.7" y="69.4">19_A5_SCL</text>
<text x="237.5" y="66.9">Stepper_Motor_bipolar</text>
<text x="70.4" y="74.5">M+</text>
<text x="70.4" y="77">M-</text>
<text x="75.5" y="74.5">GND</text>
<text x="115.3" y="74.5">8_TX2_IN1</text>
<text x="115.3" y="77">9_OUT1C</text>
<text x="142.9" y="77">16_A2_RX4_SCL1</text>
<text x="143.1" y="74.5">17_A3_TX4_SDA1</text>
<text x="199.1" y="73.2">DIR</text>
<text x="199.1" y="77">STEP</text>
<text x="216.8" y="73.2">M+</text>
<text x="216.8" y="77">M-</text>
<text x="48.1" y="79.6">M8</text>
<text x="57.6" y="81">+</text>
<text x="70.4" y="82.1">M1</text>
<text x="71.7" y="79.6">MD10C</text>
<text x="76.2" y="82.1">DIR</text>
<text x="115.3" y="79.6">10_CS_MQSR</text>
<text x="115.3" y="82.1">11_MOSI_CTX1</text>
<text x="137.8" y="82.1">14_A0_TX3_SPDIF_OUT</text>
<text x="139.2" y="79.6">15_A1_RX3_SPDIF_IN</text>
<text x="199.1" y="80.8">GND</text>
<text x="216.4" y="80.8">RST</text>
<text x="70.4" y="87.2">M+</text>
<text x="70.4" y="89.7">M-</text>
<text x="70.4" y="84.6">M2</text>
<text x="75.2" y="84.6">PWM</text>
<text x="75.5" y="87.2">GND</text>
<text x="115.3" y="84.6">12_MISO_MQSL</text>
<text x="115.3" y="87.2">3V3</text>
<text x="115.3" y="89.7">24_A10_TX6_SCL2</text>
<text x="147.3" y="84.6">13_SCK_LED</text>
<text x="152" y="89.7">41_A17</text>
<text x="155" y="87.2">GND</text>
<text x="199.1" y="84.6">MS1</text>
<text x="199.1" y="88.5">MS2</text>
<text x="216.2" y="84.6">PFD</text>
<text x="216.3" y="88.5">SLP</text>
<text x="48.1" y="92.3">M9</text>
<text x="57.6" y="93.7">+</text>
<text x="70.4" y="94.8">M1</text>
<text x="71.7" y="92.3">MD10C</text>
<text x="76.2" y="94.8">DIR</text>
<text x="115.3" y="92.3">25_A11_RX6_SDA2</text>
<text x="115.3" y="94.8">26_A12_MOSI1</text>
<text x="142.8" y="94.8">39_MISO1_OUT1A</text>
<text x="152" y="92.3">40_A16</text>
<text x="199.1" y="92.3">ENABLE</text>
<text x="217.4" y="92.3">B2</text>
<text x="70.4" y="99.9">M+</text>
<text x="70.4" y="97.3">M2</text>
<text x="75.2" y="97.3">PWM</text>
<text x="75.5" y="99.9">GND</text>
<text x="115.3" y="97.3">27_A13_SCK1</text>
<text x="115.3" y="99.9">28_RX7</text>
<text x="147.7" y="97.3">38_CS1_IN1</text>
<text x="153" y="99.9">37_CS</text>
<text x="199.1" y="99.9">GND</text>
<text x="199.1" y="96.1">Vin</text>
<text x="217.4" y="96.1">B1</text>
<text x="217.5" y="99.9">A2</text>
<text x="245.1" y="99.7">M11</text>
<text x="70.4" y="102.4">M-</text>
<text x="115.3" y="102.4">29_TX7</text>
<text x="115.3" y="105">30_CRX3</text>
<text x="115.3" y="107.5">31_CTX3</text>
<text x="151.8" y="107.5">34_RX8</text>
<text x="152.1" y="105">35_TX8</text>
<text x="153" y="102.4">36_CS</text>
<text x="217.5" y="103.7">A1</text>
<text x="236.2" y="106.2">Stepper_Motor_bipolar</text>
<text x="42.2" y="112.6">+</text>
<text x="70.4" y="112.6">MISO</text>
<text x="76.9" y="112.6">CS</text>
<text x="115.3" y="110">32_OUT1B</text>
<text x="149.3" y="110">33_MCLK2</text>
<text x="193.5" y="112.6">SCL</text>
<text x="199.4" y="112.6">GPIO</text>
<text x="224" y="112.6">SCL</text>
<text x="229.8" y="112.6">GPIO</text>
<text x="42.2" y="117.7">+</text>
<text x="70.4" y="117.7">GND MOSI</text>
<text x="70.4" y="115.1">Vin</text>
<text x="75.6" y="115.1">SCK</text>
<text x="115.3" y="115.1">D-</text>
<text x="115.3" y="117.7">D+</text>
<text x="155" y="118.9">GND</text>
<text x="156" y="116.4">R-</text>
<text x="193.5" y="115.1">SDA</text>
<text x="193.5" y="117.7">XSHUT GND</text>
<text x="201" y="115.1">Vin</text>
<text x="224" y="115.1">SDA</text>
<text x="224" y="117.7">XSHUT GND</text>
<text x="231.5" y="115.1">Vin</text>
<text x="115.3" y="121.5">5V</text>
<text x="115.3" y="124">D-</text>
<text x="156.3" y="124">T-</text>
<text x="156.3" y="121.5">T+</text>
<text x="47" y="126.6">PWM</text>
<text x="47" y="129.1">+</text>
<text x="49.5" y="129.1">M3</text>
<text x="49.5" y="131.6">Servo</text>
<text x="77.5" y="126.6">PWM</text>
<text x="77.5" y="129.1">+</text>
<text x="80" y="129.1">M2</text>
<text x="80" y="131.6">Servo</text>
<text x="115.3" y="126.6">D+</text>
<text x="115.3" y="129.1">GND</text>
<text x="115.3" y="131.6">GND</text>
<text x="155.4" y="126.6">LED</text>
<text x="156" y="129.1">R+</text>
<text x="193.5" y="130.4">SCL</text>
<text x="199.4" y="130.4">GPIO</text>
<text x="224" y="130.4">SCL</text>
<text x="229.8" y="130.4">GPIO</text>
<text x="47" y="138">PWM</text>
<text x="77.5" y="138">PWM</text>
<text x="130.4" y="132.3" transform="rotate(-90 130.4 132.3)">VBAT</text>
<text x="134.2" y="132.3" transform="rotate(-90 134.2 132.3)">3V3</text>
<text x="138" y="132.3" transform="rotate(-90 138 132.3)">GND</text>
<text x="141.8" y="132.3" transform="rotate(-90 141.8 132.3)">PROGRAM</text>
<text x="145.6" y="132.3" transform="rotate(-90 145.6 132.3)">ON_OFF</text>
<text x="193.5" y="132.9">SDA</text>
<text x="193.5" y="135.4">XSHUT GND</text>
<text x="201" y="132.9">Vin</text>
<text x="224" y="132.9">SDA</text>
<text x="224" y="135.4">XSHUT GND</text>
<text x="231.5" y="132.9">Vin</text>
<text x="47" y="140.5">+</text>
<text x="49.5" y="140.5">M4</text>
<text x="49.5" y="143.1">Servo</text>
<text x="77.5" y="140.5">+</text>
<text x="80" y="140.5">M1</text>
<text x="80" y="143.1">Servo</text>
<text x="193.9" y="139.3">D_Photo</text>
</g>
<g font-size="1.8" fill="#a90000">
<text x="130.1" y="31.5">1</text>
<text x="142.8" y="31.5">3</text>
<text x="136.9" y="38.8" transform="rotate(-90 136.9 38.8)">2</text>
<text x="47.6" y="45.1">2</text>
<text x="57.8" y="45.1">1</text>
<text x="161.3" y="46.7">49</text>
<text x="111.1" y="50.5">1</text>
<text x="111.1" y="53.1">2</text>
<text x="161.3" y="53.1">47</text>
<text x="161.3" y="50.5">48</text>
<text x="47.6" y="57.8">2</text>
<text x="57.8" y="57.8">1</text>
<text x="111.1" y="55.6">3</text>
<text x="111.1" y="58.2">4</text>
<text x="161.3" y="58.2">45</text>
<text x="161.3" y="55.6">46</text>
<text x="240.7" y="55.3" transform="rotate(-90 240.7 55.3)">1</text>
<text x="245.7" y="55.3" transform="rotate(-90 245.7 55.3)">2</text>
<text x="111.1" y="60.7">5</text>
<text x="111.1" y="63.2">6</text>
<text x="111.1" y="65.8">7</text>
<text x="161.3" y="65.8">42</text>
<text x="161.3" y="63.2">43</text>
<text x="161.3" y="60.7">44</text>
<text x="234.3" y="60.3">3</text>
<text x="234.3" y="65.4">4</text>
<text x="47.6" y="70.5">2</text>
<text x="57.8" y="70.5">1</text>
<text x="111.1" y="68.3">8</text>
<text x="111.1" y="70.9">9</text>
<text x="161.3" y="70.9">40</text>
<text x="161.3" y="68.3">41</text>
<text x="110.5" y="73.4">10</text>
<text x="110.5" y="75.9">11</text>
<text x="161.3" y="75.9">38</text>
<text x="161.3" y="73.4">39</text>
<text x="47.6" y="83.2">2</text>
<text x="57.8" y="83.2">1</text>
<text x="110.5" y="78.5">12</text>
<text x="110.5" y="81">13</text>
<text x="110.5" y="83.6">14</text>
<text x="161.3" y="83.6">35</text>
<text x="161.3" y="81">36</text>
<text x="161.3" y="78.5">37</text>
<text x="110.5" y="86.1">15</text>
<text x="110.5" y="88.6">16</text>
<text x="161.3" y="88.6">33</text>
<text x="161.3" y="86.1">34</text>
<text x="47.6" y="95.9">2</text>
<text x="57.8" y="95.9">1</text>
<text x="110.5" y="91.2">17</text>
<text x="110.5" y="93.7">18</text>
<text x="161.3" y="93.7">31</text>
<text x="161.3" y="91.2">32</text>
<text x="239.4" y="94.6" transform="rotate(-90 239.4 94.6)">1</text>
<text x="244.5" y="94.6" transform="rotate(-90 244.5 94.6)">2</text>
<text x="110.5" y="96.3">19</text>
<text x="110.5" y="98.8">20</text>
<text x="110.5" y="101.3">21</text>
<text x="161.3" y="101.3">28</text>
<text x="161.3" y="98.8">29</text>
<text x="161.3" y="96.3">30</text>
<text x="233" y="99.7">3</text>
<text x="110.5" y="103.9">22</text>
<text x="110.5" y="106.4">23</text>
<text x="161.3" y="106.4">26</text>
<text x="161.3" y="103.9">27</text>
<text x="233" y="104.8">4</text>
<text x="110.5" y="109">24</text>
<text x="161.3" y="109">25</text>
<text x="110.5" y="114">66</text>
<text x="110.5" y="116.6">67</text>
<text x="161.3" y="117.9">64</text>
<text x="161.3" y="115.3">65</text>
<text x="45.1" y="125.5">1</text>
<text x="75.5" y="125.5">1</text>
<text x="110.5" y="120.4">55</text>
<text x="110.5" y="122.9">56</text>
<text x="110.5" y="125.5">57</text>
<text x="161.3" y="125.5">61</text>
<text x="161.3" y="122.9">62</text>
<text x="161.3" y="120.4">63</text>
<text x="45.1" y="128">2</text>
<text x="45.1" y="130.6">3</text>
<text x="75.5" y="128">2</text>
<text x="75.5" y="130.6">3</text>
<text x="110.5" y="128">58</text>
<text x="110.5" y="130.6">59</text>
<text x="161.3" y="128">60</text>
<text x="45.1" y="136.9">1</text>
<text x="75.5" y="136.9">1</text>
<text x="129.3" y="137.2" transform="rotate(-90 129.3 137.2)">50</text>
<text x="133.1" y="137.2" transform="rotate(-90 133.1 137.2)">51</text>
<text x="136.9" y="137.2" transform="rotate(-90 136.9 137.2)">52</text>
<text x="140.7" y="137.2" transform="rotate(-90 140.7 137.2)">53</text>
<text x="144.5" y="137.2" transform="rotate(-90 144.5 137.2)">54</text>
<text x="45.1" y="139.4">2</text>
<text x="45.1" y="142">3</text>
<text x="75.5" y="139.4">2</text>
<text x="75.5" y="142">3</text>
</g>
<g font-size="1.4" fill="#840000">
<text x="143.3" y="51.5">(3.6v</text>
<text x="147.9" y="51.5">to</text>
<text x="150.2" y="51.5">5.5v)</text>
<text x="143.4" y="56.6">(250mA</text>
<text x="150" y="56.6">max)</text>
</g>
</svg>
